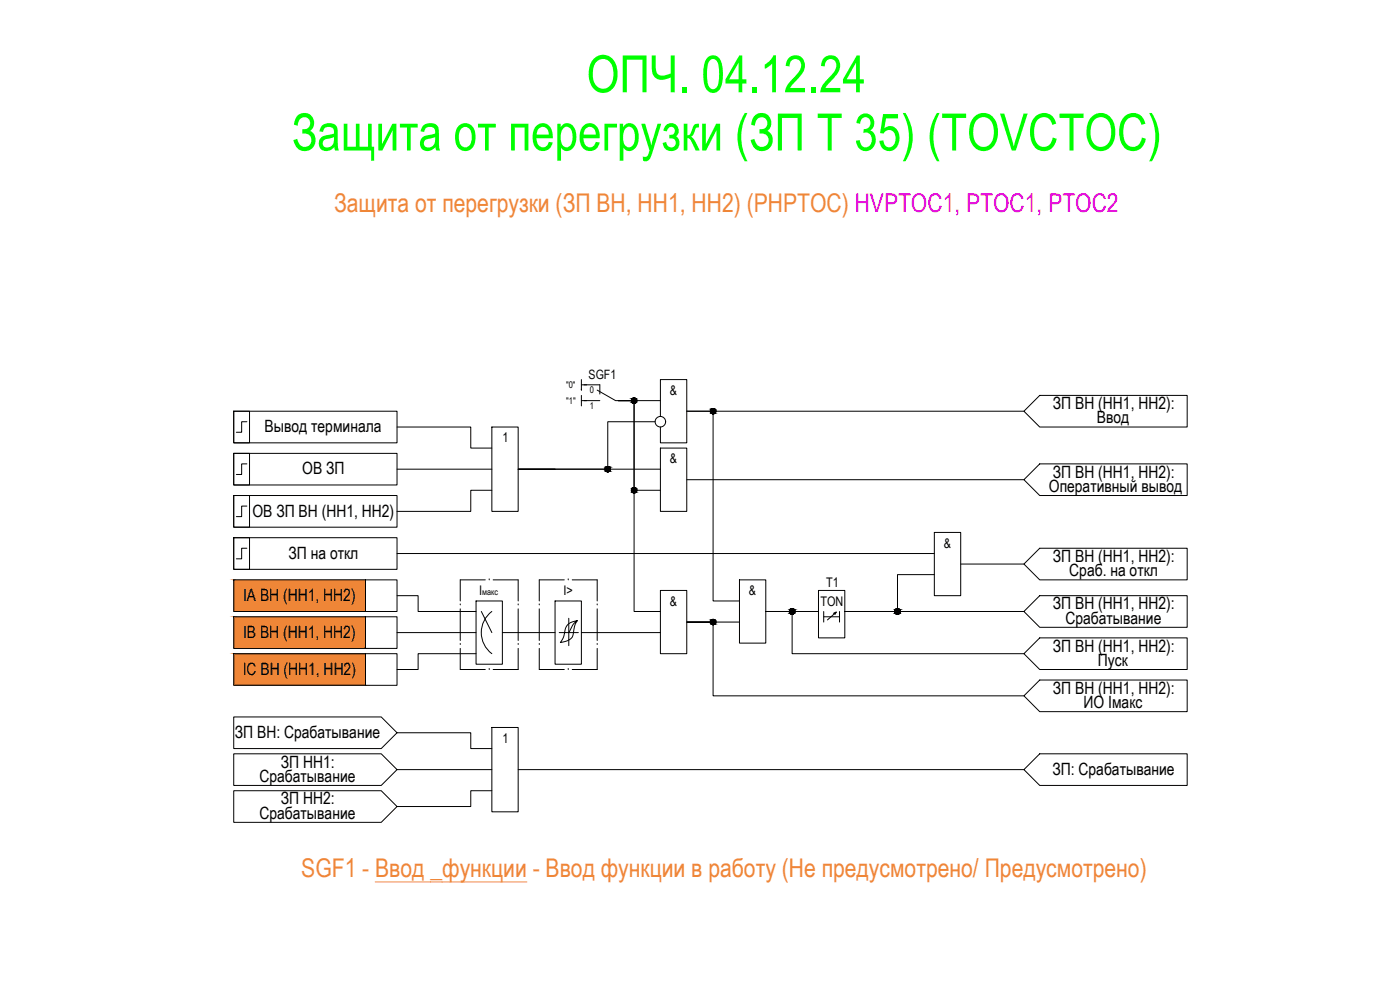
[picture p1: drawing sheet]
<svg xmlns="http://www.w3.org/2000/svg" width="1189mm" height="841mm" viewBox="0 0 1189 841" stroke-linecap="round" stroke-linejoin="round" font-family="sans-serif">
<!-- layer: 0 -->
<path d="M319 748h128" fill="none" stroke="#ef8637" stroke-width=".85"/>
<g fill="none" stroke="#000" stroke-width=".85">
<path d="M494 331h.1M494 327h4M494 322v9M494 336v8M883 336h125v26h-125l-14-13zM198 349h14v27h-14zM198 349h139v27h-139zM210 358h-5v9h-4M494 340h4M525 340h13v179h23M525 340h13v76h23M525 340h36"/>
<path d="M556 358h-40v40h-76M561 353v-31h22v54h-22v-14M869 349h-286h23v161h22M337 362h63v18h18M418 362h22v72h-22zM198 385h14v27h-14zM198 385h139v27h-139zM210 394h-5v9h-4M337 398h81M471 398h-31h121M561 380h22v54h-22zM883 394h125v27h-125l-14-14z"/>
<path d="M418 416h-18v18h-63M583 407h286M198 421h14v26h-14zM198 421h139v26h-139zM210 429h-5v9h-4M198 456h14v27h-14zM198 456h139v27h-139zM793 452h23v54h-23zM210 465h-5v9h-4M337 470h456M816 479h53M883 465h125v27h-125l-14-13z"/>
<path d="M198 492h112v27h-112zM310 492h27v27h-27zM628 492h22v54h-22zM793 488h-31v31h-45h152M337 506h18v13h49M404 510h23v54h-23zM409 519l9 18M418 519a22 22 0 0 0 0 36M471 510h23v54h-23zM561 501h22v54h-22zM695 501h22v40h-22zM695 519h-45h23v36h196"/>
<path d="M699 519v9M710 519l-1 3M713 519v9M869 519l14-13h125v26h-125zM198 523h112v27h-112zM310 523h27v27h-27zM337 537h67M427 537h44M483 525v23M483 537h8M490 527a29 29 0 0 0-4 13 12 12 0 0 1-10 5 21 21 0 0 0 4-12 11 11 0 0 1 10-6 16 16 0 0 0-6 9l-1 1h-8M494 537h67"/>
<path d="M628 528h-45h23v63h263M699 523h14M708 520l2-1-7 7M198 555h112v27h-112zM310 555h27v27h-27zM404 555h-49v13h-18M883 541h125v27h-125l-14-13zM883 577h125v27h-125l-14-13zM198 608h126l13 14-13 13h-126zM418 617h22v72h-22zM198 640h126l13 13-13 14h-126zM337 622h63v13h18"/>
<path d="M883 640h125v27h-125l-14-14zM337 653h81M440 653h429M198 671h126l13 13-13 14h-126zM418 671h-18v13h-63"/>
<circle cx="538" cy="340" r="2.2"/>
<circle cx="561" cy="358" r="4"/>
<circle cx="606" cy="349" r="2.2"/>
<circle cx="516" cy="398" r="2.2"/>
<circle cx="538" cy="416" r="2.2"/>
<circle cx="673" cy="519" r="2.2"/>
<circle cx="762" cy="519" r="2.2"/>
<circle cx="606" cy="528" r="2.2"/>
</g>
<g fill="none" stroke="#000" stroke-width=".85">
<path d="M496 327h13v7M507 331l16 9h13M496 340h13M412 492h-21v18M415 492h.1M419 492h21v18M479 492h-21v18M483 492h.1M486 492h21v18M391 513h.1M391 517v27M440 513h.1"/>
<path d="M440 517v27M458 513h.1M458 517v27M507 513h.1M507 517v27M391 547h.1M391 550v18h21M440 547h.1M440 550v18h-21M458 547h.1M458 550v18h21M507 547h.1"/>
<path d="M507 550v18h-21M415 568h.1M483 568h.1"/>
</g>
<!-- layer: 0 -->
<g fill="#000" stroke="#000" stroke-width=".85">
<path d="M538 338h1zM538 342h1zM605 351h1zM605 347h1zM516 400h1zM538 418h1zM538 414h1zM672 517h1zM605 530h1zM605 526h1zM672 521h1zM762 521h1z"/>
<path d="M538 338h1zM538 338h1z"/>
<path d="M538 338h1zM538 338h1z"/>
<path d="M538 338h1zM538 338h1z"/>
<path d="M538 338h2zM537 338h3z"/>
<path d="M537 338h3zM537 338h3z"/>
<path d="M537 338h3zM537 338h3z"/>
<path d="M537 338h3zM537 338h3z"/>
<path d="M537 338l3 1zM537 338l3 1z"/>
<path d="M537 339h3zM537 339h3z"/>
<path d="M537 339h3zM537 339h3z"/>
<path d="M536 339h5zM536 339h5z"/>
<path d="M536 339h5zM536 339h5z"/>
<path d="M536 339l5 1zM536 339l5 1z"/>
<path d="M536 340h5zM536 340h5z"/>
<path d="M536 340h5zM536 340h5z"/>
<path d="M538 342h1zM538 342h1z"/>
<path d="M538 342h1zM538 342h1z"/>
<path d="M538 342h1zM538 342h1z"/>
<path d="M537 342h3zM537 342h2z"/>
<path d="M537 342h3zM537 342h3z"/>
<path d="M537 342h3zM537 342h3z"/>
<path d="M537 342h3zM537 342h3z"/>
<path d="M537 341h3zM537 341l3 1z"/>
<path d="M537 341h3zM537 341h3z"/>
<path d="M536 341h4zM536 341h4z"/>
<path d="M536 341h5zM536 341h4z"/>
<path d="M536 341h5zM536 341h5z"/>
<path d="M536 340h5zM536 340h5z"/>
<path d="M536 340h5zM536 340l5 1z"/>
<path d="M536 340h5zM536 340h5z"/>
<path d="M605 351h1zM605 351h1z"/>
<path d="M605 347h1zM605 347h1z"/>
<path d="M605 347h1zM605 347h1z"/>
<path d="M605 347h1zM605 347h1z"/>
<path d="M605 351h1zM605 351h1z"/>
<path d="M605 347h2zM604 347h3z"/>
<path d="M605 351h1zM605 351h1z"/>
<path d="M604 347h3zM604 347h3z"/>
<path d="M604 351h3zM604 351h2z"/>
<path d="M604 347h3zM604 347h3z"/>
<path d="M604 351h3zM604 351h3z"/>
<path d="M604 347h3zM604 347h3z"/>
<path d="M604 351h3zM604 351h3z"/>
<path d="M604 347l3 1zM604 347l3 1z"/>
<path d="M604 351h3zM604 351h3z"/>
<path d="M604 348h3zM604 348h3z"/>
<path d="M604 350h3zM604 350l3 1z"/>
<path d="M604 348h4zM604 348h4z"/>
<path d="M604 350h3zM604 350h3z"/>
<path d="M604 348h4zM604 348h4z"/>
<path d="M604 350h4zM604 350h3z"/>
<path d="M603 348h5zM603 348h5z"/>
<path d="M603 350h5zM603 350h5z"/>
<path d="M603 348l5 1zM603 348l5 1z"/>
<path d="M603 350h5zM603 350h5z"/>
<path d="M603 349h5zM603 349h5z"/>
<path d="M603 349h5zM603 349l5 1z"/>
<path d="M603 349h5zM603 349h5z"/>
<path d="M603 349h5zM603 349h5z"/>
<path d="M603 349h5zM603 349h5z"/>
<path d="M516 396h1zM516 396h1z"/>
<path d="M516 396h1zM515 396h2z"/>
<path d="M515 396h2zM515 396h2z"/>
<path d="M515 396h2zM515 396h2z"/>
<path d="M515 396h2zM515 396h2z"/>
<path d="M515 396h3zM515 396h3z"/>
<path d="M515 400h2zM515 400h2z"/>
<path d="M515 396l3 1zM515 396l3 1z"/>
<path d="M515 400h3zM515 400h2z"/>
<path d="M514 397h4zM514 397h4z"/>
<path d="M514 400h4zM514 400h4z"/>
<path d="M514 397h4zM514 397h4z"/>
<path d="M514 400h4zM514 400h4z"/>
<path d="M514 397h4zM514 397h4z"/>
<path d="M514 399h4zM514 399l4 1z"/>
<path d="M514 397h4zM514 397h4z"/>
<path d="M514 399h4zM514 399h4z"/>
<path d="M514 397l4 1zM514 397l4 1z"/>
<path d="M514 399h4zM514 399h4z"/>
<path d="M514 398h4zM514 398h4z"/>
<path d="M514 399h4zM514 399h4z"/>
<path d="M514 398h4zM514 398h4z"/>
<path d="M514 398h4zM514 398h4z"/>
<path d="M514 398l4 1zM514 398l4 1z"/>
<path d="M514 399h4zM514 399h4z"/>
<path d="M514 398h4zM514 398h4z"/>
<path d="M515 400h2zM515 400h2z"/>
<path d="M515 400h2zM515 400h2z"/>
<path d="M515 400h2zM515 400h2z"/>
<path d="M538 418h1zM538 418h1z"/>
<path d="M538 414h1zM538 414h1z"/>
<path d="M538 414h1zM538 414h1z"/>
<path d="M538 414h1zM538 414h1z"/>
<path d="M538 418h1zM538 418h1z"/>
<path d="M538 414h2zM537 414h3z"/>
<path d="M538 418h1zM538 418h1z"/>
<path d="M537 414h3zM537 414h3z"/>
<path d="M537 418h3zM537 418h2z"/>
<path d="M537 414h3zM537 414h3z"/>
<path d="M537 418h3zM537 418h3z"/>
<path d="M537 414l3 1zM537 415h3z"/>
<path d="M537 418h3zM537 418h3z"/>
<path d="M537 415h3zM537 415h3z"/>
<path d="M537 418h3zM537 418h3z"/>
<path d="M537 415h3zM537 415h3z"/>
<path d="M537 417h3zM537 417l3 1z"/>
<path d="M537 415h3zM537 415h3z"/>
<path d="M537 417h3zM537 417h3z"/>
<path d="M536 415h5zM536 415h5z"/>
<path d="M536 417h4zM536 417h4z"/>
<path d="M536 415h5zM536 415h5z"/>
<path d="M536 417h5zM536 417h4z"/>
<path d="M536 415l5 1zM536 415l5 1z"/>
<path d="M536 417h5zM536 417h5z"/>
<path d="M536 416h5zM536 416h5z"/>
<path d="M536 416h5zM536 416h5z"/>
<path d="M536 416l5 1zM536 416l5 1z"/>
<path d="M536 417h5zM536 417h5z"/>
<path d="M536 416h5zM536 416h5z"/>
<path d="M672 517h1zM672 517h1z"/>
<path d="M672 517h1zM672 517h1z"/>
<path d="M672 517h1zM672 517h1z"/>
<path d="M672 517h1zM672 517h1z"/>
<path d="M672 517h2zM672 517h2z"/>
<path d="M672 517h2zM672 517h2z"/>
<path d="M672 517h2zM672 517h2z"/>
<path d="M672 517h2zM672 517h2z"/>
<path d="M672 517h2zM671 517h3z"/>
<path d="M672 517h2zM671 517h3z"/>
<path d="M671 517h3zM671 517h3z"/>
<path d="M671 517h3zM671 517h3z"/>
<path d="M671 517h3zM671 517h3z"/>
<path d="M671 517h3zM671 517h3z"/>
<path d="M671 517l3 1zM671 517l3 1z"/>
<path d="M671 517l3 1zM671 517l3 1z"/>
<path d="M671 518h4zM671 518h4z"/>
<path d="M671 518h4zM671 518h4z"/>
<path d="M671 518h4zM671 518h4z"/>
<path d="M671 518h4zM671 518h4z"/>
<path d="M671 518h4zM671 518h4z"/>
<path d="M671 520h4zM671 520h4z"/>
<path d="M671 518h4zM671 518h4z"/>
<path d="M671 520h4zM671 520h4z"/>
<path d="M671 518h4zM671 518h4z"/>
<path d="M671 520h4zM671 520h4z"/>
<path d="M671 518h4zM671 518h4z"/>
<path d="M671 520h4zM671 520h4z"/>
<path d="M671 518l4 1zM671 518l4 1z"/>
<path d="M671 520h4zM671 520h4z"/>
<path d="M671 518l4 1zM671 518l4 1z"/>
<path d="M671 520h4zM671 520h4z"/>
<path d="M670 519h5zM670 519h5z"/>
<path d="M670 519h5zM670 519l5 1z"/>
<path d="M670 519h5zM670 519h5z"/>
<path d="M670 519h5zM670 519l5 1z"/>
<path d="M670 519h5zM670 519h5z"/>
<path d="M670 519h5zM670 519h5z"/>
<path d="M670 519h5zM670 519h5z"/>
<path d="M670 519h5zM670 519h5z"/>
<path d="M670 519h5zM670 519h5z"/>
<path d="M670 519h5zM670 519h5z"/>
<path d="M762 517h1zM762 517h1z"/>
<path d="M762 517h1zM762 517h1z"/>
<path d="M762 517h1zM761 517h2z"/>
<path d="M762 517h1zM761 517h2z"/>
<path d="M761 517h2zM761 517h2z"/>
<path d="M761 517h2zM761 517h2z"/>
<path d="M761 517h2zM761 517h2z"/>
<path d="M761 517h2zM761 517h2z"/>
<path d="M761 517h2zM761 517h2z"/>
<path d="M761 517h2zM761 517h2z"/>
<path d="M761 517h3zM761 517h3z"/>
<path d="M761 517h3zM761 517h3z"/>
<path d="M761 517h3zM761 517h3z"/>
<path d="M761 517h3zM761 517h3z"/>
<path d="M761 517l3 1zM761 517l3 1z"/>
<path d="M761 517l3 1zM761 517l3 1z"/>
<path d="M760 518h4zM760 518h4z"/>
<path d="M760 518h4zM760 518h4z"/>
<path d="M760 518h4zM760 518h4z"/>
<path d="M760 518h4zM760 518h4z"/>
<path d="M760 518h4zM760 518h4z"/>
<path d="M760 520h4zM760 520h4z"/>
<path d="M760 518h4zM760 518h4z"/>
<path d="M760 520h4zM760 520h4z"/>
<path d="M760 518h4zM760 518h4z"/>
<path d="M760 520h4zM760 520h4z"/>
<path d="M760 518h4zM760 518h4z"/>
<path d="M760 520h4zM760 520h4z"/>
<path d="M760 518l4 1zM760 518l4 1z"/>
<path d="M760 520h4zM760 520h4z"/>
<path d="M760 518l4 1zM760 518l4 1z"/>
<path d="M760 520h4zM760 520h4z"/>
<path d="M760 519h4zM760 519h4z"/>
<path d="M760 519h4zM760 519l4 1z"/>
<path d="M760 519h4zM760 519h4z"/>
<path d="M760 519h4zM760 519l4 1z"/>
<path d="M760 519h4zM760 519h4z"/>
<path d="M760 519h4zM760 519h4z"/>
<path d="M760 519h4zM760 519h4z"/>
<path d="M760 519h4zM760 519h4z"/>
<path d="M760 519h4zM760 519h4z"/>
<path d="M760 519h4zM760 519h4z"/>
<path d="M605 530h1zM605 530h1z"/>
<path d="M605 526h1zM605 526h1z"/>
<path d="M605 526h1zM605 526h1z"/>
<path d="M605 526h1zM605 526h1z"/>
<path d="M605 530h1zM605 530h1z"/>
<path d="M605 526h2zM604 526h3z"/>
<path d="M605 530h1zM605 530h1z"/>
<path d="M604 526h3zM604 526h3z"/>
<path d="M604 530h3zM604 530h2z"/>
<path d="M604 526h3zM604 526h3z"/>
<path d="M604 530h3zM604 530h3z"/>
<path d="M604 526h3zM604 526h3z"/>
<path d="M604 530h3zM604 530h3z"/>
<path d="M604 526l3 1zM604 526l3 1z"/>
<path d="M604 529h3zM604 529l3 1z"/>
<path d="M604 527h3zM604 527h3z"/>
<path d="M604 529h3zM604 529h3z"/>
<path d="M604 527h4zM604 527h4z"/>
<path d="M604 529h3zM604 529h3z"/>
<path d="M604 527h4zM604 527h4z"/>
<path d="M604 529h4zM604 529h3z"/>
<path d="M603 527h5zM603 527h5z"/>
<path d="M603 529h5zM603 529h5z"/>
<path d="M603 527l5 1zM603 527l5 1z"/>
<path d="M603 529h5zM603 529h5z"/>
<path d="M603 528h5zM603 528h5z"/>
<path d="M603 528h5zM603 528l5 1z"/>
<path d="M603 528h5zM603 528h5z"/>
<path d="M603 528h5zM603 528h5z"/>
<path d="M603 528h5zM603 528h5z"/>
<path d="M672 521h1zM672 521h1z"/>
<path d="M672 521h1zM672 521h1z"/>
<path d="M672 521h1zM672 521h1z"/>
<path d="M672 521h1zM672 521h1z"/>
<path d="M672 521h2zM672 521h1z"/>
<path d="M672 521h2zM672 521h1z"/>
<path d="M672 521h2zM672 521h2z"/>
<path d="M672 521h2zM672 521h2z"/>
<path d="M671 521h3zM671 521h3z"/>
<path d="M671 521h3zM671 521h3z"/>
<path d="M671 521h3zM671 521h3z"/>
<path d="M671 521h3zM671 521h3z"/>
<path d="M671 521h3zM671 521h3z"/>
<path d="M671 521h3zM671 521h3z"/>
<path d="M671 520h3zM671 520l3 1z"/>
<path d="M671 520h3zM671 520l3 1z"/>
<path d="M671 520h4zM671 520h3z"/>
<path d="M671 520h4zM671 520h3z"/>
<path d="M761 521h2zM761 521h2z"/>
<path d="M761 521h2zM761 521h2z"/>
<path d="M761 521h2zM761 521h2z"/>
<path d="M761 521h2zM761 521h2z"/>
<path d="M761 521h2zM761 521h2z"/>
<path d="M761 521h2zM761 521h2z"/>
<path d="M761 521h2zM761 521h2z"/>
<path d="M761 521h2zM761 521h2z"/>
<path d="M761 521h3zM761 521h2z"/>
<path d="M761 521h3zM761 521h2z"/>
<path d="M761 521h3zM761 521h3z"/>
<path d="M761 521h3zM761 521h3z"/>
<path d="M760 520h4zM760 520l4 1z"/>
<path d="M760 520h4zM760 520l4 1z"/>
<path d="M760 520h4zM760 520h4z"/>
<path d="M760 520h4zM760 520h4z"/>
</g>
<g fill="#ef8637" stroke="#ef8637" stroke-width=".85">
<path d="M198 523l112 27v-27zM198 523l112 27h-112z"/>
<path d="M198 492l112 27v-27zM198 492l112 27h-112z"/>
<path d="M198 555l112 27v-27zM198 555l112 27h-112z"/>
</g>
<g font-size="43.7" fill="#0f0">
<text x="498" y="78">ОПЧ. 04.12.24</text>
<text x="248" y="128">Защита от перегрузки (ЗП Т 35) (TOVCTOC)</text>
</g>
<g font-size="21.9" fill="#ef8637">
<text x="284" y="180">Защита от перегрузки (ЗП ВН, НН1, НН2) (РHPTOC) HVРTOC1, РTOC1, РTOC2</text>
<text x="256" y="744">SGF1 - Ввод _функции - Ввод функции в работу (Не предусмотрено/ Предусмотрено)</text>
</g>
<g font-size="14.4">
<text x="894" y="347">ЗП ВН (НН1, НН2):</text>
<text x="932" y="359">Ввод</text>
<text x="225" y="367">Вывод терминала</text>
<text x="257" y="403">ОВ ЗП</text>
<text x="894" y="405">ЗП ВН (НН1, НН2):</text>
<text x="891" y="418">Оперативный вывод</text>
<text x="214" y="438">ОВ ЗП ВН (НН1, НН2)</text>
<text x="245" y="474">ЗП на откл</text>
<text x="894" y="477">ЗП ВН (НН1, НН2):</text>
<text x="908" y="489">Сраб. на откл</text>
<text x="206" y="510">IA ВН (НН1, НН2)</text>
<text x="894" y="517">ЗП ВН (НН1, НН2):</text>
<text x="905" y="529">Срабатывание</text>
<text x="206" y="541">IB ВН (НН1, НН2)</text>
<text x="894" y="553">ЗП ВН (НН1, НН2):</text>
<text x="932" y="565">Пуск</text>
<text x="206" y="573">IС ВН (НН1, НН2)</text>
<text x="894" y="589">ЗП ВН (НН1, НН2):</text>
<text x="920" y="601">ИО Iмакс</text>
<text x="199" y="626">ЗП ВН: Срабатывание</text>
<text x="239" y="651">ЗП НН1:</text>
<text x="894" y="658">ЗП: Срабатывание</text>
<text x="220" y="664">Срабатывание</text>
<text x="239" y="683">ЗП НН2:</text>
<text x="220" y="695">Срабатывание</text>
</g>
<g font-size="11.2">
<text x="569" y="335">&amp;</text>
<text x="427" y="375">1</text>
<text x="569" y="393">&amp;</text>
<text x="801" y="465">&amp;</text>
<text x="702" y="498">T1</text>
<text x="407" y="505">I</text>
<text x="478" y="505">I&gt;</text>
<text x="636" y="505">&amp;</text>
<text x="569" y="514">&amp;</text>
<text x="697" y="514">TON</text>
<text x="427" y="630">1</text>
</g>
<text font-size="10.9" x="500" y="322">SGF1</text>
<g font-size="7.8">
<text x="481" y="329">&quot;0&quot;</text>
<text x="501" y="334">0</text>
<text x="481" y="343">&quot;1&quot;</text>
<text x="501" y="347">1</text>
</g>
<text font-size="7.5" x="409" y="505">макс</text>
</svg>
